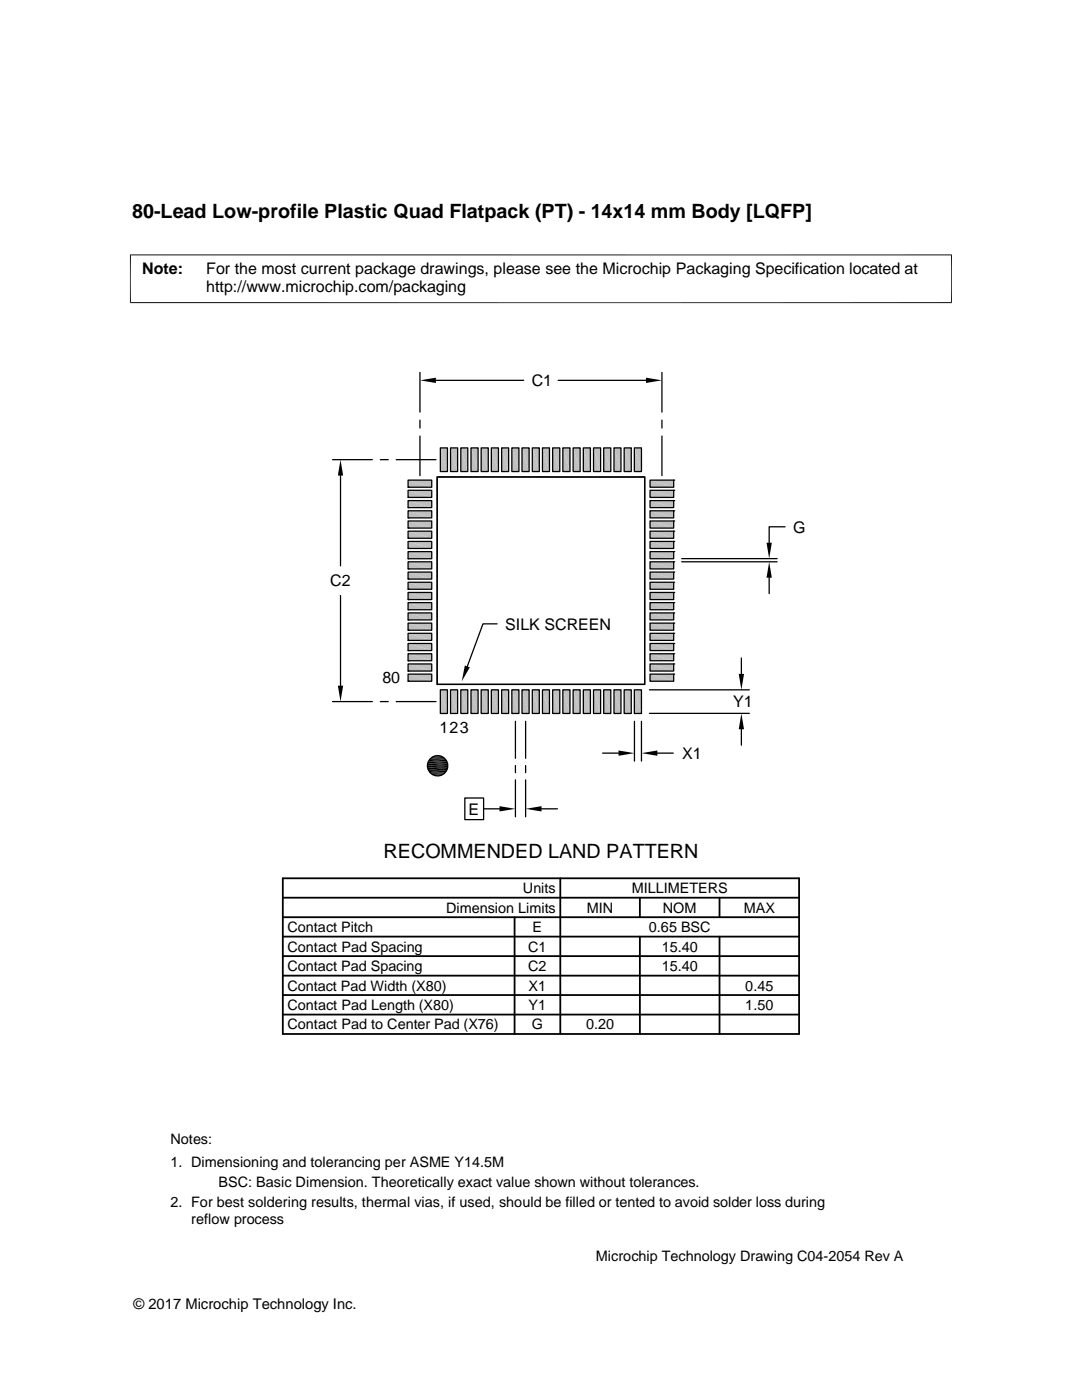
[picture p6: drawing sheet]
<svg xmlns="http://www.w3.org/2000/svg" width="216mm" height="279mm" viewBox="0 0 216 279" stroke-linecap="round" stroke-linejoin="round" font-family="sans-serif">
<g fill="#c0c0c0">
<path d="M126.6 89.4l1.4 4.7h-1.4z"/>
<path d="M126.6 89.4h1.4v4.7z"/>
<path d="M124.5 89.4l1.5 4.7h-1.5z"/>
<path d="M124.5 89.4h1.5v4.7z"/>
<path d="M122.5 89.4l1.4 4.7h-1.4z"/>
<path d="M122.5 89.4h1.4v4.7z"/>
<path d="M120.5 89.4l1.4 4.7h-1.4z"/>
<path d="M120.5 89.4h1.4v4.7z"/>
<path d="M118.4 89.4l1.4 4.7h-1.4z"/>
<path d="M118.4 89.4h1.4v4.7z"/>
<path d="M116.4 89.4l1.4 4.7h-1.4z"/>
<path d="M116.4 89.4h1.4v4.7z"/>
<path d="M114.4 89.4l1.4 4.7h-1.4z"/>
<path d="M114.4 89.4h1.4v4.7z"/>
<path d="M112.3 89.4l1.4 4.7h-1.4z"/>
<path d="M112.3 89.4h1.4v4.7z"/>
<path d="M110.3 89.4l1.4 4.7h-1.4z"/>
<path d="M110.3 89.4h1.4v4.7z"/>
<path d="M108.2 89.4l1.4 4.7h-1.4z"/>
<path d="M108.2 89.4h1.4v4.7z"/>
<path d="M106.2 89.4l1.4 4.7h-1.4z"/>
<path d="M106.2 89.4h1.4v4.7z"/>
<path d="M104.2 89.4l1.4 4.7h-1.4z"/>
<path d="M104.2 89.4h1.4v4.7z"/>
<path d="M102.1 89.4l1.4 4.7h-1.4z"/>
<path d="M102.1 89.4h1.4v4.7z"/>
<path d="M100.1 89.4l1.4 4.7h-1.4z"/>
<path d="M100.1 89.4h1.4v4.7z"/>
<path d="M98 89.4l1.5 4.7h-1.5z"/>
<path d="M98 89.4h1.5v4.7z"/>
<path d="M96 89.4l1.4 4.7h-1.4z"/>
<path d="M96 89.4h1.4v4.7z"/>
<path d="M94 89.4l1.4 4.7h-1.4z"/>
<path d="M94 89.4h1.4v4.7z"/>
<path d="M91.9 89.4l1.4 4.7h-1.4z"/>
<path d="M91.9 89.4h1.4v4.7z"/>
<path d="M89.9 89.4l1.4 4.7h-1.4z"/>
<path d="M89.9 89.4h1.4v4.7z"/>
<path d="M87.9 89.4l1.4 4.7h-1.4z"/>
<path d="M87.9 89.4h1.4v4.7z"/>
<path d="M129.7 95.8l4.7 1.4h-4.7z"/>
<path d="M129.7 95.8h4.7v1.4z"/>
<path d="M81.4 95.8l4.7 1.4h-4.7z"/>
<path d="M81.4 95.8h4.7v1.4z"/>
<path d="M129.7 97.9l4.7 1.4h-4.7z"/>
<path d="M129.7 97.9h4.7v1.4z"/>
<path d="M81.4 97.9l4.7 1.4h-4.7z"/>
<path d="M81.4 97.9h4.7v1.4z"/>
<path d="M129.7 99.9l4.7 1.4h-4.7z"/>
<path d="M129.7 99.9h4.7v1.4z"/>
<path d="M81.4 99.9l4.7 1.4h-4.7z"/>
<path d="M81.4 99.9h4.7v1.4z"/>
<path d="M129.7 101.9l4.7 1.5h-4.7z"/>
<path d="M129.7 101.9h4.7v1.5z"/>
<path d="M81.4 101.9l4.7 1.5h-4.7z"/>
<path d="M81.4 101.9h4.7v1.5z"/>
<path d="M129.7 104l4.7 1.4h-4.7z"/>
<path d="M129.7 104h4.7v1.4z"/>
<path d="M81.4 104l4.7 1.4h-4.7z"/>
<path d="M81.4 104h4.7v1.4z"/>
<path d="M129.7 106l4.7 1.4h-4.7z"/>
<path d="M129.7 106h4.7v1.4z"/>
<path d="M81.4 106l4.7 1.4h-4.7z"/>
<path d="M81.4 106h4.7v1.4z"/>
<path d="M129.7 108.1l4.7 1.4h-4.7z"/>
<path d="M129.7 108.1h4.7v1.4z"/>
<path d="M81.4 108.1l4.7 1.4h-4.7z"/>
<path d="M81.4 108.1h4.7v1.4z"/>
<path d="M129.7 110.1l4.7 1.4h-4.7z"/>
<path d="M129.7 110.1h4.7v1.4z"/>
<path d="M81.4 110.1l4.7 1.4h-4.7z"/>
<path d="M81.4 110.1h4.7v1.4z"/>
<path d="M129.7 112.1l4.7 1.4h-4.7z"/>
<path d="M129.7 112.1h4.7v1.4z"/>
<path d="M81.4 112.1l4.7 1.4h-4.7z"/>
<path d="M81.4 112.1h4.7v1.4z"/>
<path d="M129.7 114.2l4.7 1.4h-4.7z"/>
<path d="M129.7 114.2h4.7v1.4z"/>
<path d="M81.4 114.2l4.7 1.4h-4.7z"/>
<path d="M81.4 114.2h4.7v1.4z"/>
<path d="M129.7 116.2l4.7 1.4h-4.7z"/>
<path d="M129.7 116.2h4.7v1.4z"/>
<path d="M81.4 116.2l4.7 1.4h-4.7z"/>
<path d="M81.4 116.2h4.7v1.4z"/>
<path d="M129.7 118.2l4.7 1.5h-4.7z"/>
<path d="M129.7 118.2h4.7v1.5z"/>
<path d="M81.4 118.2l4.7 1.5h-4.7z"/>
<path d="M81.4 118.2h4.7v1.5z"/>
<path d="M129.7 120.3l4.7 1.4h-4.7z"/>
<path d="M129.7 120.3h4.7v1.4z"/>
<path d="M81.4 120.3l4.7 1.4h-4.7z"/>
<path d="M81.4 120.3h4.7v1.4z"/>
<path d="M129.7 122.3l4.7 1.4h-4.7z"/>
<path d="M129.7 122.3h4.7v1.4z"/>
<path d="M81.4 122.3l4.7 1.4h-4.7z"/>
<path d="M81.4 122.3h4.7v1.4z"/>
<path d="M129.7 124.4l4.7 1.4h-4.7z"/>
<path d="M129.7 124.4h4.7v1.4z"/>
<path d="M81.4 124.4l4.7 1.4h-4.7z"/>
<path d="M81.4 124.4h4.7v1.4z"/>
<path d="M129.7 126.4l4.7 1.4h-4.7z"/>
<path d="M129.7 126.4h4.7v1.4z"/>
<path d="M81.4 126.4l4.7 1.4h-4.7z"/>
<path d="M81.4 126.4h4.7v1.4z"/>
<path d="M129.7 128.4l4.7 1.4h-4.7z"/>
<path d="M129.7 128.4h4.7v1.4z"/>
<path d="M81.4 128.4l4.7 1.4h-4.7z"/>
<path d="M81.4 128.4h4.7v1.4z"/>
<path d="M129.7 130.5l4.7 1.4h-4.7z"/>
<path d="M129.7 130.5h4.7v1.4z"/>
<path d="M81.4 130.5l4.7 1.4h-4.7z"/>
<path d="M81.4 130.5h4.7v1.4z"/>
<path d="M129.7 132.5l4.7 1.4h-4.7z"/>
<path d="M129.7 132.5h4.7v1.4z"/>
<path d="M81.4 132.5l4.7 1.4h-4.7z"/>
<path d="M81.4 132.5h4.7v1.4z"/>
<path d="M129.7 134.5l4.7 1.5h-4.7z"/>
<path d="M129.7 134.5h4.7v1.5z"/>
<path d="M81.4 134.5l4.7 1.5h-4.7z"/>
<path d="M81.4 134.5h4.7v1.5z"/>
<path d="M126.6 137.7l1.4 4.7h-1.4z"/>
<path d="M126.6 137.7h1.4v4.7z"/>
<path d="M124.5 137.7l1.5 4.7h-1.5z"/>
<path d="M124.5 137.7h1.5v4.7z"/>
<path d="M122.5 137.7l1.4 4.7h-1.4z"/>
<path d="M122.5 137.7h1.4v4.7z"/>
<path d="M120.5 137.7l1.4 4.7h-1.4z"/>
<path d="M120.5 137.7h1.4v4.7z"/>
<path d="M118.4 137.7l1.4 4.7h-1.4z"/>
<path d="M118.4 137.7h1.4v4.7z"/>
<path d="M116.4 137.7l1.4 4.7h-1.4z"/>
<path d="M116.4 137.7h1.4v4.7z"/>
<path d="M114.4 137.7l1.4 4.7h-1.4z"/>
<path d="M114.4 137.7h1.4v4.7z"/>
<path d="M112.3 137.7l1.4 4.7h-1.4z"/>
<path d="M112.3 137.7h1.4v4.7z"/>
<path d="M110.3 137.7l1.4 4.7h-1.4z"/>
<path d="M110.3 137.7h1.4v4.7z"/>
<path d="M108.2 137.7l1.4 4.7h-1.4z"/>
<path d="M108.2 137.7h1.4v4.7z"/>
<path d="M106.2 137.7l1.4 4.7h-1.4z"/>
<path d="M106.2 137.7h1.4v4.7z"/>
<path d="M104.2 137.7l1.4 4.7h-1.4z"/>
<path d="M104.2 137.7h1.4v4.7z"/>
<path d="M102.1 137.7l1.4 4.7h-1.4z"/>
<path d="M102.1 137.7h1.4v4.7z"/>
<path d="M100.1 137.7l1.4 4.7h-1.4z"/>
<path d="M100.1 137.7h1.4v4.7z"/>
<path d="M98 137.7l1.5 4.7h-1.5z"/>
<path d="M98 137.7h1.5v4.7z"/>
<path d="M96 137.7l1.4 4.7h-1.4z"/>
<path d="M96 137.7h1.4v4.7z"/>
<path d="M94 137.7l1.4 4.7h-1.4z"/>
<path d="M94 137.7h1.4v4.7z"/>
<path d="M91.9 137.7l1.4 4.7h-1.4z"/>
<path d="M91.9 137.7h1.4v4.7z"/>
<path d="M89.9 137.7l1.4 4.7h-1.4z"/>
<path d="M89.9 137.7h1.4v4.7z"/>
<path d="M87.9 137.7l1.4 4.7h-1.4z"/>
<path d="M87.9 137.7h1.4v4.7z"/>
</g>
<g fill="none" stroke="#000" stroke-width=".25">
<path d="M83.8 74.3v8M87 75.9h17.5M111.4 75.9h17.5M132.1 74.3v8M66.4 91.7h7.9M67.9 94.9v18M75.9 91.7h1.6M79.1 91.7h7.9M81.4 99.9h4.7v1.4h-4.7zM81.4 97.9h4.7v1.4h-4.7zM81.4 99.3h.1M81.4 95.8h4.7v1.4h-4.7z"/>
<path d="M81.4 97.2h.1M83.8 83.8v1.6M83.8 87v7.9M87.2 95.2h41.4v41.4h-41.4zM87.9 89.4h1.4v4.7h-1.4zM89.9 89.4h1.4v4.7h-1.4zM91.9 89.4h1.4v4.7h-1.4zM94 89.4h1.4v4.7h-1.4zM96 89.4h1.4v4.7h-1.4zM98 89.4h1.5v4.7h-1.5zM100.1 89.4h1.4v4.7h-1.4zM102.1 89.4h1.4v4.7h-1.4z"/>
<path d="M104.2 89.4h1.4v4.7h-1.4zM106.2 89.4h1.4v4.7h-1.4zM108.2 89.4h1.4v4.7h-1.4zM110.3 89.4h1.4v4.7h-1.4zM112.3 89.4h1.4v4.7h-1.4zM114.4 89.4h1.4v4.7h-1.4zM116.4 89.4h1.4v4.7h-1.4zM118.4 89.4h1.4v4.7h-1.4zM120.5 89.4h1.4v4.7h-1.4zM122.5 89.4h1.4v4.7h-1.4zM124.5 89.4h1.5v4.7h-1.5zM126.6 89.4h1.4v4.7h-1.4z"/>
<path d="M129.7 95.8h4.7v1.4h-4.7zM129.7 97.9h4.7v1.4h-4.7zM129.7 99.9h4.7v1.4h-4.7zM132.1 83.8v1.6M132.1 87v7.9M134.4 95.8h.1M134.4 97.9h.1M134.4 99.9h.1M67.9 118.9v17.9M81.4 118.2h4.7v1.5h-4.7zM81.4 119.7h.1M81.4 116.2h4.7v1.4h-4.7z"/>
<path d="M81.4 117.6h.1M81.4 114.2h4.7v1.4h-4.7zM81.4 115.6h.1M81.4 112.1h4.7v1.4h-4.7zM81.4 113.5h.1M81.4 110.1h4.7v1.4h-4.7zM81.4 111.5h.1M81.4 108.1h4.7v1.4h-4.7zM81.4 109.5h.1M81.4 106h4.7v1.4h-4.7zM81.4 107.4h.1M81.4 104h4.7v1.4h-4.7z"/>
<path d="M81.4 105.4h.1M81.4 101.9h4.7v1.5h-4.7zM81.4 103.4h.1M81.4 101.3h.1M129.7 101.9h4.7v1.5h-4.7zM129.7 104h4.7v1.4h-4.7zM129.7 106h4.7v1.4h-4.7zM129.7 108.1h4.7v1.4h-4.7zM129.7 110.1h4.7v1.4h-4.7zM129.7 112.1h4.7v1.4h-4.7zM129.7 114.2h4.7v1.4h-4.7zM129.7 116.2h4.7v1.4h-4.7z"/>
<path d="M129.7 118.2h4.7v1.5h-4.7zM134.4 101.9h.1M134.4 104h.1M134.4 106h.1M134.4 108.1h.1M134.4 110.1h.1M134.4 112.1h.1M134.4 114.2h.1M134.4 116.2h.1M134.4 118.2h.1M136 112.1h19.1M136 111.5h19.1"/>
<path d="M153.5 115.3v3.2M156.7 105.1h-3.2v3.2M81.4 134.5h4.7v1.5h-4.7zM81.4 136h.1M81.4 132.5h4.7v1.4h-4.7zM81.4 133.9h.1M81.4 130.5h4.7v1.4h-4.7zM81.4 131.9h.1M81.4 128.4h4.7v1.4h-4.7zM81.4 129.8h.1M81.4 126.4h4.7v1.4h-4.7zM81.4 127.8h.1"/>
<path d="M81.4 124.4h4.7v1.4h-4.7zM81.4 125.8h.1M81.4 122.3h4.7v1.4h-4.7zM81.4 123.7h.1M81.4 120.3h4.7v1.4h-4.7zM81.4 121.7h.1M87.9 137.7h1.4v4.7h-1.4zM89.9 137.7h1.4v4.7h-1.4zM91.9 137.7h1.4v4.7h-1.4zM94 137.7h1.4v4.7h-1.4zM96 137.7h1.4v4.7h-1.4zM98 137.7h1.5v4.7h-1.5z"/>
<path d="M99.2 124.5h-2.8l-3.2 8.5M100.1 137.7h1.4v4.7h-1.4zM102.1 137.7h1.4v4.7h-1.4zM104.2 137.7h1.4v4.7h-1.4zM106.2 137.7h1.4v4.7h-1.4zM108.2 137.7h1.4v4.7h-1.4zM110.3 137.7h1.4v4.7h-1.4zM112.3 137.7h1.4v4.7h-1.4zM114.4 137.7h1.4v4.7h-1.4zM116.4 137.7h1.4v4.7h-1.4zM118.4 137.7h1.4v4.7h-1.4zM120.5 137.7h1.4v4.7h-1.4z"/>
<path d="M122.5 137.7h1.4v4.7h-1.4zM124.5 137.7h1.5v4.7h-1.5zM126.6 137.7h1.4v4.7h-1.4zM129.6 137.7h19.9M129.7 120.3h4.7v1.4h-4.7zM129.7 122.3h4.7v1.4h-4.7zM129.7 124.4h4.7v1.4h-4.7zM129.7 126.4h4.7v1.4h-4.7zM129.7 128.4h4.7v1.4h-4.7zM129.7 130.5h4.7v1.4h-4.7zM129.7 132.5h4.7v1.4h-4.7zM129.7 134.5h4.7v1.5h-4.7z"/>
<path d="M134.4 120.3h.1M134.4 122.3h.1M134.4 124.4h.1M134.4 126.4h.1M134.4 128.4h.1M134.4 130.5h.1M134.4 132.5h.1M134.4 134.5h.1M147.9 131.3v3.2M66.4 140h7.9M75.9 140h1.6M79.1 140h7.9"/>
<path d="M85.8 154.3h3.1M92.8 159.3h3.7v4.3h-3.7zM102.8 144v7.3M102.8 152.8v1.4M102.8 155.6v7.4M104.9 144v7.3M104.9 152.8v1.4M104.9 155.6v7.4M120.2 150.3h3.2M126.6 144v7.9M128 144v7.9M129.6 142.4h19.9"/>
<path d="M131.2 150.3h3.1M147.9 145.5v3.2M96.5 161.4h3.2M108.1 161.4h3.1"/>
<circle cx="87.3" cy="152.8" r="2.03"/>
</g>
<g fill="#000">
<path d="M83.8 75.9l3.2-.5v1zM128.9 75.4l3.2 .5-3.2 .5zM67.9 91.7l.6 3.2h-1.1zM153.5 112.1l.5 3.2h-1zM153 108.3h1l-.5 3.2zM67.4 136.8h1.1l-.6 3.2zM92.8 132.8l.9 .4-1.6 2.8zM147.4 134.5h1.1l-.6 3.2zM86.4 154.6l1.5 .2h-1.2zM86.4 154.6h1.8l-.3 .2zM86.6 150.9h1.5l.3 .2zM86.7 154.8h.8z"/>
<path d="M86.7 154.8h1.2zM86.6 150.9l.3-.1 1.2 .1zM86.9 150.8l1.2 .1zM86.9 150.8h.8zM123.4 149.8l3.2 .5-3.2 .5zM128 150.3l3.2-.5v1zM147.9 142.4l.6 3.1h-1.1zM99.7 160.9l3.1 .5-3.1 .5zM104.9 161.4l3.2-.5v1z"/>
</g>
<path d="M26 50.8v9.7M189.9 50.8v9.7M189.9 50.9h-164M25.9 60.4h164M86.2 151h2.2" fill="none" stroke="#000" stroke-width=".2"/>
<path d="M87.1 95.2h41.7M87.2 95.1v41.6M128.6 95.1v41.6M87.1 136.6h41.7" fill="none" stroke="#000" stroke-width=".28"/>
<path d="M85.9 151.2h2.8" fill="none" stroke="#000" stroke-width=".23"/>
<path d="M85.7 151.5h3.3" fill="none" stroke="#000" stroke-width=".3"/>
<path d="M85.5 151.8h3.7" fill="none" stroke="#000" stroke-width=".34"/>
<g fill="none" stroke="#000" stroke-width=".36">
<path d="M85.3 153.3h4M85.3 152.2h4M85.4 153.7h3.8M56.4 179.2h103M56.4 175.3h103v31.1h-103zM111.8 175.3v31.1M127.7 179.2v3.8M143.6 179.2v3.8M56.4 194.7h103M56.4 183h103M56.4 198.6h103M56.4 186.9h103"/>
<path d="M56.4 190.8h103M102.7 183v23.4M127.7 186.9v19.5M143.6 186.9v19.5M56.4 202.5h103"/>
</g>
<path d="M85.3 152.5h4" fill="none" stroke="#000" stroke-width=".38"/>
<path d="M85.3 152.9h4" fill="none" stroke="#000" stroke-width=".4"/>
<path d="M85.6 154h3.5" fill="none" stroke="#000" stroke-width=".32"/>
<path d="M86.1 154.5h2.5" fill="none" stroke="#000" stroke-width=".21"/>
<g font-size="3.9">
<text x="26.4" y="43.5">80-Lead Low-profile Plastic Quad Flatpack (PT) - 14x14 mm Body [LQFP]</text>
<text x="76.5" y="171.1">RECOMMENDED LAND PATTERN</text>
</g>
<g font-size="3.2">
<text x="28.4" y="54.6">Note:</text>
<text x="41.1" y="58.3">http://www.microchip.com/packaging</text>
<text x="41.1" y="54.6">For the most current package drawings, please see the Microchip Packaging Specification located at</text>
<text x="106.1" y="77">C1</text>
<text x="158.3" y="106.3">G</text>
<text x="65.9" y="117">C2</text>
<text x="100.8" y="125.7">SILK SCREEN</text>
<text x="76.3" y="136.4">80</text>
<text x="146.3" y="141.2">Y1</text>
<text x="87.7" y="146.2">123</text>
<text x="136.1" y="151.4">X1</text>
<text x="93.5" y="162.6">E</text>
</g>
<g font-size="2.9">
<text x="104.3" y="178.2">Units</text>
<text x="126" y="178.2">MILLIMETERS</text>
<text x="89" y="182.1">Dimension Limits</text>
<text x="117.1" y="182.1">MIN</text>
<text x="132.3" y="182.1">NOM</text>
<text x="148.4" y="182.1">MAX</text>
<text x="57.3" y="186">Contact Pitch</text>
<text x="57.3" y="189.9">Contact Pad Spacing</text>
<text x="105.4" y="189.9">C1</text>
<text x="106.3" y="186">E</text>
<text x="129.5" y="186">0.65 BSC</text>
<text x="132" y="189.9">15.40</text>
<text x="57.3" y="193.8">Contact Pad Spacing</text>
<text x="57.3" y="197.7">Contact Pad Width (X80)</text>
<text x="105.4" y="193.8">C2</text>
<text x="105.5" y="197.7">X1</text>
<text x="132" y="193.8">15.40</text>
<text x="148.7" y="197.7">0.45</text>
<text x="57.3" y="201.6">Contact Pad Length (X80)</text>
<text x="105.5" y="201.6">Y1</text>
<text x="148.7" y="201.6">1.50</text>
<text x="57.3" y="205.4">Contact Pad to Center Pad (X76)</text>
<text x="106.1" y="205.4">G</text>
<text x="116.9" y="205.4">0.20</text>
<text x="34" y="228.3">Notes:</text>
<text x="34" y="232.9">1. Dimensioning and tolerancing per ASME Y14.5M</text>
<text x="43.6" y="236.9">BSC: Basic Dimension. Theoretically exact value shown without tolerances.</text>
<text x="34" y="241">2. For best soldering results, thermal vias, if used, should be filled or tented to avoid solder loss during</text>
<text x="38.1" y="244.3">reflow process</text>
<text x="118.9" y="251.7">Microchip Technology Drawing C04-2054 Rev A</text>
<text x="26.6" y="261.3">© 2017 Microchip Technology Inc.</text>
</g>
</svg>
